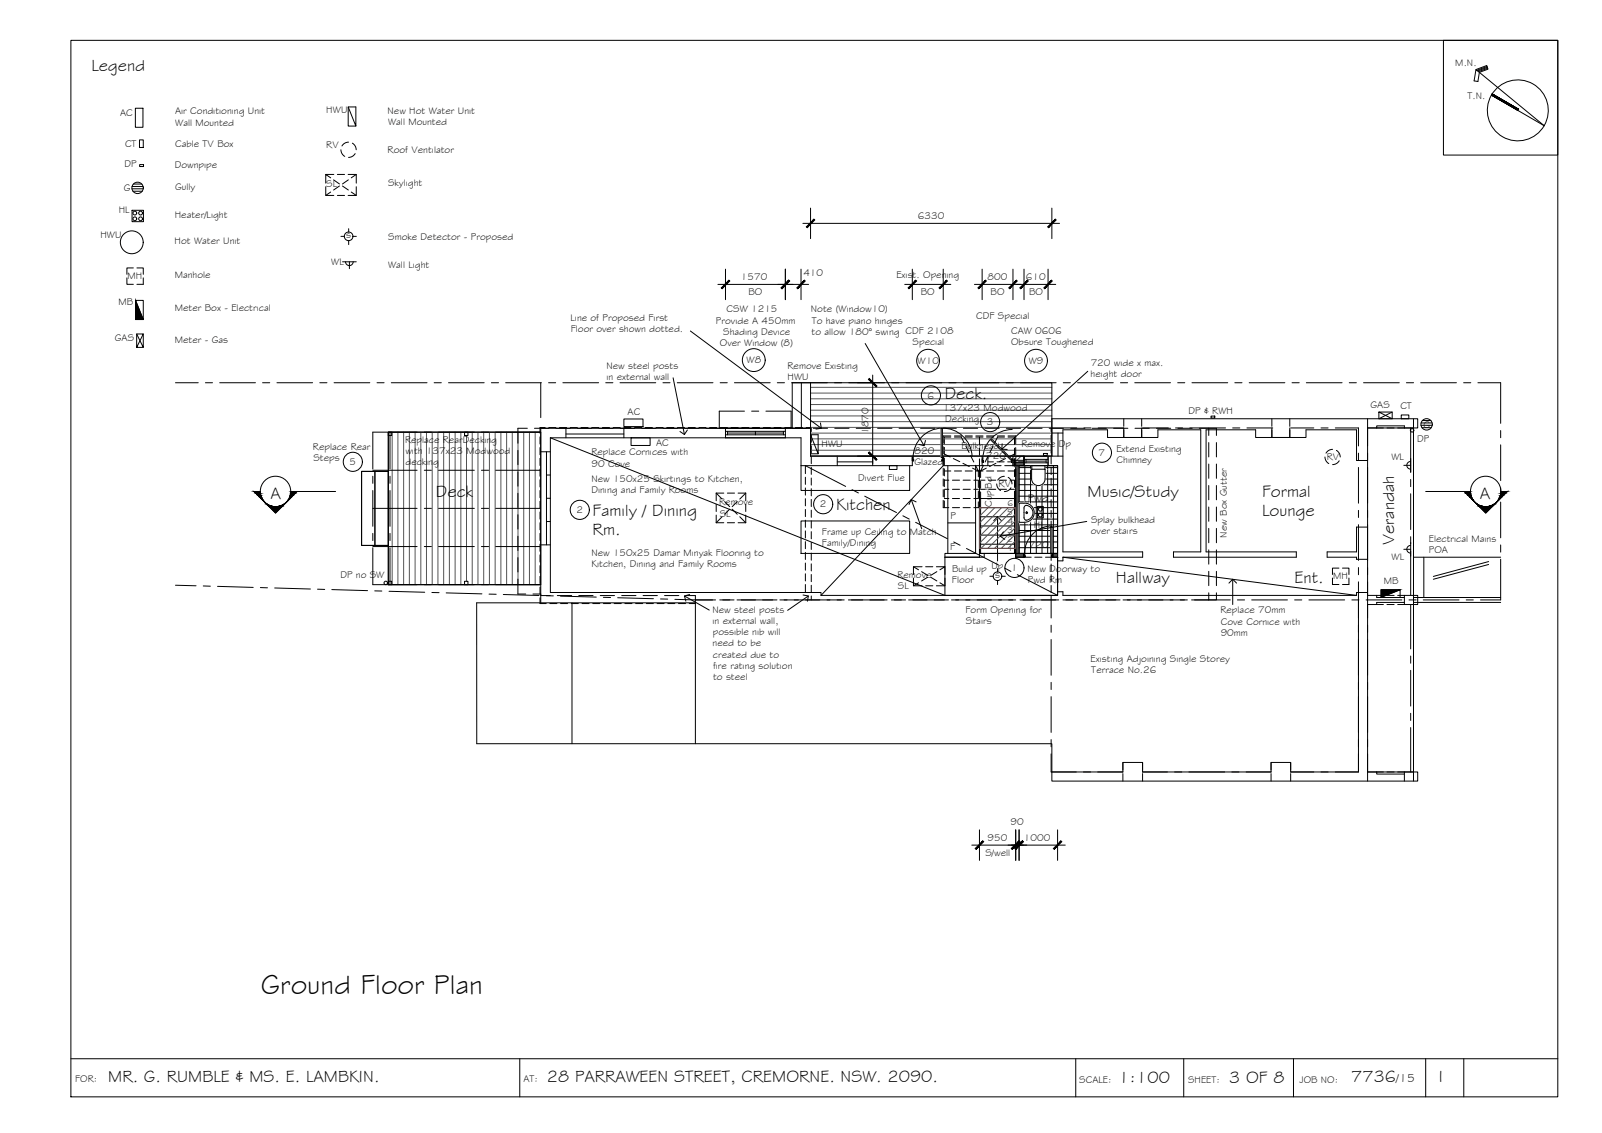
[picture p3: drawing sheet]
<svg xmlns="http://www.w3.org/2000/svg" width="420mm" height="297mm" viewBox="0 0 420 297" stroke-linecap="round" stroke-linejoin="round" font-family="sans-serif">
<!-- layer: HATCH -->
<g fill="#545454" stroke="#545454" stroke-width=".26">
<path d="M266.4 122.1l.9 23v-23zM266.4 122.1l.9 23h-.9z"/>
<path d="M266.4 145.1l2.1 1v-1zM266.4 145.1l2.1 1h-2.1z"/>
<path d="M276.1 145.1l1.3 1v-1zM276.1 145.1l1.3 1h-1.3z"/>
<path d="M266.4 121.2l2.2 .9v-.9zM266.4 121.2l2.2 .9h-2.2z"/>
<path d="M266.1 121.2l.3 .9v-.9zM266.1 121.2l.3 .9h-.3z"/>
<path d="M265.7 121.2l.4 .9v-.9zM265.7 121.2l.4 .9h-.4z"/>
</g>
<!-- layer: MASK -->
<g fill="#fff" stroke="#fff" stroke-width=".26">
<path d="M265 120.5h.5l-.3 .2z"/>
<path d="M260.3 115.3l5.2 5.2h-.5z"/>
<path d="M272 127.3h.7z"/>
<path d="M271.2 134v.9z"/>
<path d="M259.8 115.3h.5l4.7 5.2zM260 115l-.2 .3h.5z"/>
<path d="M275.6 137.9v7.2h.3zM275.6 137.9h.3v7.2z"/>
<path d="M272 127.3h.7zM272 127.3h.7z"/>
<path d="M271.7 127.2l1 .1zM271.7 127.2h1.3z"/>
<path d="M271.6 127.2h1.4zM271.6 127.2h1.4z"/>
<path d="M271.4 127l.2 .2h1.4zM271.4 127h1.9l-.3 .2z"/>
<path d="M271.3 127h2zM271.3 127h2z"/>
<path d="M271.1 126.8l.2 .2h2zM271.1 126.8h2.5l-.3 .2z"/>
<path d="M271.1 126.8h2.5zM271.1 126.8h2.5z"/>
<path d="M270.9 126.6l.2 .2h2.5zM270.9 126.6h2.9l-.2 .2z"/>
<path d="M270.9 126.5l2.9 .1zM270.9 126.5l2.9 .1z"/>
<path d="M270.7 126.3l.2 .2h2.9zM270.7 126.3h3.3l-.2 .2z"/>
<path d="M270.7 126.2l3.3 .1zM270.7 126.2l3.3 .1z"/>
<path d="M270.6 125.9l.1 .3h3.3zM270.6 125.9h3.5l-.1 .3z"/>
<path d="M270.6 125.9h3.5zM270.6 125.9h3.5z"/>
<path d="M270.6 125.6v.3h3.5zM270.6 125.6h3.5v.3z"/>
<path d="M270.6 125.6h3.5zM270.6 125.6h3.5z"/>
<path d="M270.6 123.2v2.4h3.5zM270.6 123.2h3.5v2.4z"/>
<path d="M270.6 123.1l3.5 .1zM270.6 123.1l3.5 .1zM270.6 123.1h3.5zM270.6 123.1h3.5z"/>
<path d="M270.6 123.1h3.5zM270.6 123.1h3.5zM270.6 123.1h3.5zM270.6 123.1h3.5z"/>
<path d="M270.6 123.1h3.5zM270.6 123.1h3.5z"/>
<path d="M270.6 123.1h3.5zM270.6 123.1h3.5zM270.6 123.1h3.5zM270.6 123.1h3.5z"/>
<path d="M270.6 123.1h3.5zM270.6 123.1h3.5zM270.6 123.1h3.5zM270.6 123.1h3.5z"/>
<path d="M270.6 123.1h3.5zM270.6 123.1h3.5z"/>
<path d="M270.6 123.1h3.5zM270.6 123.1h3.5z"/>
<path d="M270.6 123l3.5 .1zM270.6 123l3.5 .1z"/>
<path d="M270.6 123h3.4zM270.6 123h3.4z"/>
<path d="M270.6 123h3.4zM270.6 123h3.4zM270.6 123h3.4zM270.6 123h3.4z"/>
<path d="M270.6 123h3.4zM270.6 123h3.4z"/>
<path d="M270.6 123h3.4zM270.6 123h3.4z"/>
<path d="M270.6 123h3.4zM270.6 123h3.4z"/>
<path d="M270.6 123h3.4zM270.6 123h3.4z"/>
<path d="M270.6 123h3.4zM270.6 123h3.4z"/>
<path d="M270.7 123h3.3zM270.6 123h3.4z"/>
<path d="M270.7 123h3.3zM270.7 123h3.3z"/>
<path d="M270.7 123h3.3zM270.7 123h3.3z"/>
<path d="M270.7 123h3.3zM270.7 123h3.3z"/>
<path d="M270.7 123h3.3zM270.7 123h3.3z"/>
<path d="M270.7 123h3.3zM270.7 123h3.3z"/>
<path d="M270.7 123h3.3zM270.7 123h3.3z"/>
<path d="M270.7 123h3.3zM270.7 123h3.3z"/>
<path d="M270.7 123h3.3zM270.7 123h3.3z"/>
<path d="M270.6 122.1v.9h3.5zM270.6 122.1h3.5v.9z"/>
<path d="M267.3 132.1v4.7zM267.3 132.1v4.7z"/>
<path d="M267.3 132v4.8zM267.3 132v4.8z"/>
<path d="M267.3 132v4.8zM267.3 132v4.9z"/>
<path d="M267.3 132v4.9zM267.3 132v4.9z"/>
<path d="M267.3 132v4.9zM267.3 132v4.9z"/>
<path d="M267.3 132v4.9zM267.4 131.9v5z"/>
<path d="M267.4 131.9v5zM267.4 131.9v5z"/>
<path d="M267.4 131.9v5zM267.4 131.9v5z"/>
<path d="M267.4 131.9v5zM267.4 131.9v5z"/>
<path d="M267.4 131.9v5l1.2-5zM268.6 131.9v5h-1.2z"/>
<path d="M268.6 133.2v2.5zM268.6 133.2v2.5z"/>
<path d="M268.6 135.7v1.2zM268.6 135.7v1.2z"/>
<path d="M268.6 131.9v1.3zM268.6 131.9v1.3z"/>
<path d="M268.6 135.7v1.2zM268.6 135.8v1.1z"/>
<path d="M268.6 133.2v2.5zM268.6 133.2v2.6z"/>
<path d="M268.6 131.9v1.3zM268.6 131.9v1.3z"/>
<path d="M268.6 133.1v2.7zM268.6 133.1v2.7z"/>
<path d="M268.6 131.9v1.2zM268.6 131.9v1.2z"/>
<path d="M268.6 133.1v2.7zM268.6 133.1v2.7z"/>
<path d="M268.6 135.8v1.1zM268.6 135.8v1.1z"/>
<path d="M268.6 131.9v1.2zM268.6 131.9v1.2z"/>
<path d="M268.6 133v2.8zM268.6 133v2.8z"/>
<path d="M268.6 135.8v1.1zM268.6 135.8v1.1z"/>
<path d="M268.6 131.9v1.1zM268.6 131.9v1.1z"/>
<path d="M268.6 133v2.8zM268.6 133v2.9z"/>
<path d="M268.6 131.9v1.1zM268.6 131.9v1.1z"/>
<path d="M268.6 133v2.9zM268.6 133v2.9z"/>
<path d="M268.6 135.8v1.1zM268.6 135.9v1z"/>
<path d="M268.6 133v2.9zM268.6 133v2.9z"/>
<path d="M268.6 135.9v1zM268.6 135.9v1z"/>
<path d="M268.6 131.9v1.1zM268.6 131.9v1.1z"/>
<path d="M268.6 132.9v3zM268.6 132.9v3.1z"/>
<path d="M268.6 135.9v1zM268.6 136v.9z"/>
<path d="M268.6 131.9v1zM268.7 131.9l-.1 1z"/>
<path d="M268.6 132.9v3.1zM268.7 132.9v3.1z"/>
<path d="M268.7 131.9v1zM268.7 131.9v1z"/>
<path d="M268.7 132.9v3.1zM268.7 132.9v3.1z"/>
<path d="M268.6 136v.9zM268.7 136l-.1 .9z"/>
<path d="M268.7 132.9v3.1zM268.7 132.9v3.1z"/>
<path d="M268.7 136v.9zM268.7 136v.9z"/>
<path d="M268.7 131.9v1zM268.7 131.9v1z"/>
<path d="M268.7 132.8v3.2zM268.7 132.8v3.3z"/>
<path d="M268.7 136v.9zM268.7 136.1v.8z"/>
<path d="M268.7 131.9v.9zM268.7 131.9v.9z"/>
<path d="M268.7 132.8v3.3zM268.7 132.8v3.3z"/>
<path d="M268.7 131.9v.9zM268.7 131.9v.9z"/>
<path d="M268.7 132.8v3.3zM268.7 132.8v3.3z"/>
<path d="M268.7 131.9v.9zM268.8 131.9l-.1 .9z"/>
<path d="M268.8 132.7l-.1 3.4zM268.8 132.7v3.5z"/>
<path d="M268.7 136.1v.8zM268.8 136.2l-.1 .7z"/>
<path d="M268.8 131.9v.8zM268.8 131.9v.8z"/>
<path d="M268.8 132.7v3.5zM268.8 132.7v3.5z"/>
<path d="M268.8 131.9v.8zM268.8 131.9v.8z"/>
<path d="M268.8 132.7v3.5zM268.8 132.7v3.5z"/>
<path d="M268.8 131.9v.8zM268.9 131.9l-.1 .8z"/>
<path d="M268.8 132.7v3.5zM268.9 132.6v3.7z"/>
<path d="M268.8 136.2v.7zM268.9 136.3l-.1 .6z"/>
<path d="M268.9 131.9v.7zM268.9 131.9v.7z"/>
<path d="M268.9 132.6v3.7zM268.9 132.6v3.7z"/>
<path d="M268.9 131.9v.7zM268.9 131.9v.7z"/>
<path d="M268.9 132.6v3.7zM268.9 132.6v3.7z"/>
<path d="M268.9 131.9v.7zM269 131.9l-.1 .7z"/>
<path d="M268.9 132.6v3.7zM269 132.5v3.8z"/>
<path d="M268.9 136.3v.6zM269 136.3l-.1 .6z"/>
<path d="M269 132.5v3.8zM269 132.5v3.8z"/>
<path d="M269 131.9v.6zM269 131.9v.6z"/>
<path d="M269 132.5v3.8zM269.1 132.5v3.9z"/>
<path d="M269 136.3v.6zM269.1 136.4l-.1 .5z"/>
<path d="M269 131.9v.6zM269.1 131.9l-.1 .6z"/>
<path d="M269.1 132.5v3.9zM269.1 132.5v3.9z"/>
<path d="M269.1 136.4v.5zM269.1 136.4v.5z"/>
<path d="M269.1 131.9v.6l.4-.5zM269.5 132v.5h-.4z"/>
<path d="M269.1 132.5v3.9l.4-3.9zM269.5 132.5v3.8l-.4 .1z"/>
<path d="M269.1 136.4v.5l.4-.6zM269.5 136.3v.5l-.4 .1z"/>
<path d="M269.5 132v.5zM269.5 132v.5z"/>
<path d="M269.5 136.3v.5zM269.5 136.3v.5z"/>
<path d="M269.5 132v.5l.3-.3zM269.8 132.2v.5l-.3-.2z"/>
<path d="M269.5 132.5v3.8l.3-3.6zM269.8 132.7v3.5l-.3 .1z"/>
<path d="M269.5 136.3v.5l.3-.6zM269.8 136.2v.5l-.3 .1z"/>
<path d="M269.8 132.2v.5zM269.9 132.2v.5z"/>
<path d="M269.8 136.2v.5l.1-.6zM269.9 136.1l-.1 .6z"/>
<path d="M269.9 132.2v.5l.2-.4zM270.1 132.3v.6l-.2-.2z"/>
<path d="M269.8 132.7v3.5l.3-3.3zM270.1 132.9v3.1l-.3 .2z"/>
<path d="M269.9 136.1v.5l.2-.6zM270.1 136l-.2 .6z"/>
<path d="M270.1 132.3v.6l.2-.5zM270.3 132.4v.6l-.2-.1z"/>
<path d="M270.1 136v.5l.2-.7zM270.3 135.8v.6l-.2 .1z"/>
<path d="M270.3 132.4v.6zM270.4 132.5v.6z"/>
<path d="M270.1 132.9v3.1l.3-2.9zM270.4 133.1v2.7l-.3 .2z"/>
<path d="M270.3 135.8v.6zM270.4 135.8l-.1 .6z"/>
<path d="M270.4 132.5v.6l.2-.3zM270.6 132.8v.6l-.2-.3z"/>
<path d="M270.4 133.1v2.7l.2-2.4zM270.6 133.4v2.1l-.2 .3z"/>
<path d="M270.6 135.5l-.2 .3v.5zM270.6 135.5v.6l-.2 .2z"/>
<path d="M270.6 132.8v.6zM270.6 132.8v.6z"/>
<path d="M270.7 135.4l-.1 .7zM270.7 135.4l-.1 .7z"/>
<path d="M270.6 132.8v.6l.2-.4zM270.8 133v.7l-.2-.3z"/>
<path d="M270.6 133.4v2.1l.2-1.8zM270.8 133.7v1.4l-.2 .4z"/>
<path d="M270.8 135.1l-.1 1zM270.8 135.1l-.1 1z"/>
<path d="M270.8 133v.7zM270.9 133.1v1z"/>
<path d="M270.8 133.7v1.4zM270.9 134.1l-.1 1z"/>
<path d="M270.9 134.8l-.1 1.1zM270.9 134.8l-.1 1.1z"/>
<path d="M270.9 133.1v1zM270.9 133.1v1z"/>
<path d="M270.9 133.1v1zM270.9 133.2v1.2z"/>
<path d="M270.9 134.1v.7zM270.9 134.4v.4z"/>
<path d="M270.9 134.5v1.3zM270.9 134.5v1.3z"/>
<path d="M270.9 133.2v1.2zM270.9 133.2v1.2z"/>
<path d="M270.9 134.4v1.3zM270.9 134.4v1.3z"/>
<path d="M270.9 133.2v2.5l.2-2.2zM271.1 133.5v1.8l-.2 .4z"/>
<path d="M271.1 133.5v1.8zM271.1 133.6v1.7z"/>
<path d="M271.1 133.6v1.7zM271.2 134l-.1 1.3z"/>
<path d="M271.2 134v.9zM271.2 134v.9z"/>
<path d="M246.8 112.2l.4 7.7v-7.7zM246.8 112.2l.4 7.7h-.4z"/>
</g>
<path d="M246.8 112.2h.4v7.7h-.4zM260 115l5.5 5.5-.3 .2-5.4-5.4zM275.6 137.9h.3v7.2h-.3z" fill="none" stroke="#fff" stroke-width=".26"/>
<!-- layer: DOORS -->
<path d="M239.3 119.9h.2l.1 .9h-.3zM246.8 112.2h.4v7.7h-.4zM247.2 119.9h.2v.9h-.4zM260 115l5.5 5.5-.3 .2-5.4-5.4zM257.6 120.3h.2l.1 .9h-.3zM265.5 120.3h.2v.9h-.4zM275.6 137.9h.3v7.2h-.3zM268.5 145.1h.2l.2 .9h-.4zM275.9 145.1h.2v.9h-.3z" fill="none" stroke="#000" stroke-width=".26"/>
<!-- layer: 0.13 -->
<g fill="none" stroke="#000" stroke-width=".26">
<path d="M144.3 114.8l103.5 41.3M254.9 119.6a7.7 7.7 0 0 0-7.9-7.4 7.7 7.7 0 0 0-7.5 7.7M265.5 112.6a7.7 7.7 0 0 0-7.7 7.7M211.2 122.1l10.6 5.4M223.5 128.4l1.6 .8M226.8 130.1l8.3 4.3M236.8 135.2l1.7 .9M240.1 136.9l8.4 4.3M247.4 122.1l-32.1 34M275.9 137.9a7.2 7.2 0 0 0-7.2 7.2M250.1 142.1l1.7 .9M253.5 143.8l8.3 4.3"/>
<path d="M263.5 148.9l1.6 .9M266.8 150.7l10.6 5.4M278.8 146.1l77 10"/>
</g>
<!-- layer: NEWWORK -->
<g fill="none" stroke="#000" stroke-width=".26">
<path d="M101.8 113.3h40v40h-40zM135.8 118.1v3.7M138.3 112.3h-2.5v3.9M140.2 112.3h3.7M145.8 112.3h3.7M151.4 112.3h3.8M157.1 112.3h3.7M162.7 112.3h3.7M168.3 112.3h3.7M173.9 112.3h3.8M179.6 112.3h3.7M185.2 112.3h3.7"/>
<path d="M190.3 112.3v2.5M190.8 112.3h3.7M196.4 112.3h3.8M202.1 112.3h3.7M206 112.3v2.5M207.7 112.3h3.7M210.2 100.3v12M212.6 100.3h63.3v19.3h-63.3zM212.6 100.3h-4.8v12h4.8M213.3 112.3h3.8M218.9 112.3h3.8M224.6 112.3h3.7"/>
<path d="M230.2 112.3h3.7M235.8 112.3h3.8M239.3 119.9v.9M241.4 112.3h3.8M247.1 112.3h3.7M247.4 119.9v.9M252.7 112.3h3.7M257.6 119.6v2.5M258.3 112.3h3.8M263.9 112.3h3.8M265.7 119.6h2.9v2.5h-2.9zM269.6 112.3h3.7"/>
<path d="M274.9 119.6v2.5M275.2 112.3h3.7M280.8 112.3h3.8M286.4 112.3h3.8M292.1 112.3h3.7M297.7 112.3h3.7M303.3 112.3h3.8M308.9 112.3h3.8M314.5 112.3h2.5v1.9M317 116v3.8M94.8 123.6h7v19.4h-7zM98.3 123.6v19.4"/>
<path d="M135.8 123.7v3.8M135.8 129.3v3.8M135.8 135v3.7M265.7 120.7h2.9M265.7 121.2h2.9M267.3 122.1h10.1v23h-10.1M317 121.7v3.7M317 127.3v3.7M317 132.9v3.8M317 138.5v3.8M135.8 140.6v3.7M135.8 146.2v3.8"/>
<path d="M135.8 151.8v3.9h2.1M139.8 155.7h2v.4h2.5M146.2 156.1h3.7M151.8 156.1h3.7M157.4 156.1h3.8M163.1 156.1h3.7M168.7 156.1h3.7M174.3 156.1h3.7M179.9 156.1h2.5v1.2h4.5M188.8 157.3h3.7M194.4 157.3h3.7M200 157.3h3.8"/>
<path d="M205.6 157.3h3.8M211.3 157.3h3.7M216.9 157.3h3.7M222.5 157.3h3.8M228.1 157.3h3.8M233.8 157.3h3.7M239.4 157.3h3.7M245 157.3h3.8M250.6 157.3h3.8M256.3 157.3h3.7M256.9 145.1v1h-9.1v10h29.6v-10h-1.3v-1M261.9 157.3h3.7"/>
<path d="M266.4 145.1h.9v-23h-.9v24h2.1v-1M267.5 157.3h3.8M273.1 157.3h3.8M278.8 157.3h3.7M284.4 157.3h3.7M290 157.3h3.8M295.6 157.3h3.8M301.3 157.3h3.7M306.9 157.3h3.7M317 155.4v1.9h-4.5M317 144.2v3.7M317 149.8v3.7"/>
</g>
<!-- layer: BORDER -->
<g fill="none" stroke="#000" stroke-width=".26">
<path d="M18.6 10.6h390v277h-390zM378.6 10.6h30v30.1h-30zM387.1 18.2l2.8-1 .4 .9-2.3 .9-.4 2.4-1-.2 .5-3 17.9 14.8-13.8-8.1M390 17.4l-2.7 1M390.1 17.6l-2.6 1M390.2 17.9l-2.4 .9M391.4 24.6l6.9 4M18.6 277.6h390M136.3 277.6v10M282.1 277.6v10M310.5 277.6v10M339.2 277.6v10"/>
<path d="M373.9 277.6v10M383.9 277.6v10"/>
<circle cx="398.1" cy="28.9" r="8"/>
</g>
<!-- layer: EXISTING -->
<g fill="none" stroke="#000" stroke-width=".26">
<path d="M101.8 113.3h.9v.9h-.9zM102.3 113.3v9.7M121.8 113.3h.9v.9h-.9zM141.8 113.3h-40v40h40M141.8 118.4h2.5M143.3 118.4v24.4M148.4 112.3v2.5M148.4 113.8h15.2M163.6 112.3v2.5M219.6 119.6v2.5M228.9 119.6v2.5M239.3 119.6v2.5h-29.2"/>
<path d="M247.4 119.6v2.5h12.4M259.1 119.6v2.5M268.6 119.6v2.5M275.9 119.6v-9.8h94.8v95h-94.8v-9.8h-150.9v-37h57.4M275.9 113.5h2.9M277.5 113.5v6.1M278.8 119.6h-66.2v-7.3h-70.8v45.7M294.7 109.8v2M294.7 112.7v2M299.4 109.8v2M299.4 112.7v2M333.6 109.8v2"/>
<path d="M333.6 112.7v2M338.3 109.8v2M338.3 112.7v2M358.7 109.8v46.3h4.1M358.7 112.2h4.1M361.1 112.2v-.6h7.2v.6M363.8 112.2h1.8M370 112.2v11.6M370.7 109.8h1.1v2.4h-5.2M98.3 123.6v19.4M101.8 123.6h-7v19.4h7M102.3 124.9v1.8"/>
<path d="M102.3 128.6v9.4M102.3 139.8v1.9M143.3 136.7h1M143.3 130.6h1M143.3 124.5h1M210.1 122.1v-7.3h-65.8v40.5h71v.8h62.1v-34h-13.9M210.1 122.1v6.5h28.5v-6.5M210.1 136.6h28.5v8.5h-28.5zM211.2 122.1v2.1M211.2 125.1v1.9M211.2 127.9v1.9M211.2 130.7v1.9"/>
<path d="M211.2 133.6v1.8M211.2 136.4v1.9M211.2 139.2v1.8M219.6 121.1h9.3M248.6 122.1v23M248.6 137.1h7.3M255.9 122.1v23h-8.1v1h10.3v-1M256.9 122.1v23h20.5M259.1 121.1h1.4M260.7 122.1h1.9M261.5 121.1h1.9M264.3 121.1h1.9"/>
<path d="M267.1 121.1h1.5M358.7 120.7h-2.9v-8h-13.3v2h-13.2v-2h-13v32h23.7v1.4h-32.2v-1.4h7.1v-32h-11.2v2h-13.2v-2h-11.7v32h20.9v1.4h-20.9v.9h-1.4M358.7 138.2h-2.9v6.5h-7.7v1.4h7.7v.5h2.9M370 125.7v1.9M370 129.4v9.4M101.8 152.4h.9v.9h-.9zM102.3 143.6v9.7M121.8 152.4h.9v.9h-.9zM141.8 142.8h2.5M150 158v37M182.4 157.3v37.7M211.2 142v1.9"/>
<path d="M211.2 144.8v1.9M211.2 147.6v1.9M211.2 150.4v1.9M211.2 153.2v2.1M266.4 145.1v1h4.1M271.4 146.1h1.9M274.2 146.1h3.2M277.4 155.1h1.4v1h77v-.8h2.9M356.3 157.3v45.1h-17.8M361.1 156.1v.5h7.2M362.8 158.5h-4.1v46.3M363.8 156.1h1.8"/>
<path d="M363.8 158.5h1.8M366.6 156.1h5.2v2.4h-5.2M368.3 156.1v2.4M368.3 157.9h-7.2v.6M370 140.7v1.9M370 144.5v11.6M370 158.5v11.6M370.7 146.1h22.9M370.7 156.6h22.9M370.7 157.9h22.9M373.4 146.1v10.5M370 172v1.9"/>
<path d="M370 175.7v9.4M294.5 199.9v2M299.7 199.9v2M333.4 199.9v2M338.5 199.9v2M370 187v1.9M370 190.7v11.7M275.9 202.4h18.6M294.5 202.8v2M299.7 202.4h33.7M299.7 202.8v2M333.4 202.8v2"/>
<path d="M338.5 202.8v2M358.7 202.4h4.1M361.1 202.4v.5h7.2M363.8 202.4h1.8M366.6 202.4h5.2v2.4h-1.1M368.3 202.4v2.4"/>
</g>
<!-- layer: BOUNDARY -->
<g fill="none" stroke="#000" stroke-width=".26">
<path d="M46 100.3h6M53.9 100.3h1.8M57.6 100.3h9.4M68.9 100.3h1.8M72.6 100.3h9.4M83.9 100.3h1.9M87.6 100.3h9.4M98.9 100.3h1.8M102.6 100.3h9.4M113.9 100.3h1.8M117.6 100.3h9.4M128.9 100.3h1.9"/>
<path d="M132.6 100.3h9.4M141.8 100.3v9.2M143.9 100.3h1.8M147.6 100.3h9.4M158.9 100.3h1.8M162.6 100.3h9.4M173.9 100.3h1.8M177.6 100.3h9.4M188.9 100.3h1.8M192.6 100.3h9.4M203.9 100.3h1.8M207.6 100.3h9.4"/>
<path d="M218.9 100.3h1.8M222.6 100.3h9.4M233.9 100.3h1.8M237.6 100.3h9.4M248.9 100.3h1.8M252.6 100.3h9.4M263.9 100.3h1.8M267.6 100.3h9.4M278.9 100.3h1.8M282.6 100.3h9.4M293.9 100.3h1.8M297.6 100.3h9.4"/>
<path d="M308.9 100.3h1.8M312.6 100.3h9.4M323.9 100.3h1.8M327.6 100.3h9.4M338.9 100.3h1.8M342.6 100.3h9.4M353.9 100.3h1.8M357.6 100.3h9.4M368.9 100.3h1.8M372.6 100.3h9.4M383.9 100.3h1.8M387.6 100.3h6v10.7"/>
<path d="M393.6 112.9v1.9M393.6 116.6v9.4M393.6 127.9v1.8M393.6 131.6v9.4M46 153.4l5.4 .2M53.3 153.6l1.9 .1M57.1 153.7l9.3 .3M68.3 154l1.9 .1M72 154.1l9.4 .3M83.3 154.5h1.9M87 154.6l9.4 .2M98.3 154.9l1.8 .1"/>
<path d="M102 155l9.4 .3M113.3 155.3l1.9 .1M117 155.4l9.4 .3M128.3 155.8h1.8M132 155.9l9.4 .2M143.3 156.2h1.8M147 156.3l9.4 .2M158.2 156.6h1.9M162 156.7l9.4 .3M173.2 157l1.9 .1M177 157.1l10.7 .2M189.6 157.3h1.8"/>
<path d="M193.3 157.3h9.4M204.5 157.3h1.9M208.3 157.3h9.4M219.5 157.3h1.9M223.3 157.3h9.4M234.5 157.3h1.9M238.3 157.3h9.4M249.5 157.3h1.9M253.3 157.3h9.4M264.5 157.3h1.9M268.3 157.3h9.4M279.5 157.3h1.9"/>
<path d="M283.3 157.3h9.4M294.5 157.3h1.9M298.3 157.3h9.4M309.5 157.3h1.9M313.3 157.3h9.4M324.5 157.3h1.9M328.3 157.3h9.4M339.5 157.3h1.9M343.3 157.3h9.4M354.5 157.3h1.9M358.3 157.3h9.4M369.5 157.3h1.9"/>
<path d="M373.3 157.3h9.4M384.5 157.3h1.9M393.6 146.6v10.7h-5.3M393.6 142.9v1.9"/>
</g>
<!-- layer: ROOFPLAN EXIST. -->
<g fill="none" stroke="#000" stroke-width=".26">
<path d="M109.4 113.3h-11.6v9.7M111.3 113.3h1.8M115 113.3h9.4M126.3 113.3h1.9M130 113.3h11.6M141.6 114.5v1.9M141.6 117.3v1.9M143 112.1h-1.4v1.5M143.9 112.1h1.9M146.7 112.1h1.9M149.5 112.1h1.9M152.4 112.1h1.8"/>
<path d="M155.2 112.1h1.8M158 112.1h1.9M160.8 112.1h1.9M163.6 112.1h1.9M166.4 112.1h1.9M169.2 112.1h1.9M172 112.1h1.9M174.9 112.1h1.8M177.7 112.1h1.8M180.5 112.1h1.9M183.3 112.1h1.9M186.1 112.1h1.9"/>
<path d="M188.9 112.1h1.9M191.7 112.1h1.9M194.5 112.1h1.9M197.4 112.1h1.8M200.2 112.1h1.8M203 112.1h1.9M205.8 112.1h1.9M208.6 112.1h1.9M211.4 112.1h1.4v1M212.8 114.1v1.8M212.8 116.9v1.9M212.8 119.7v1.9"/>
<path d="M275.7 114.1v1.9M275.7 116.9v1.9M275.7 119.7v1.9M282.4 112.2h-6.7v1M284.3 112.2h1.8M288 112.2h6.7v2.5h4.7v-2.5M299.7 112.2h6.7M308.3 112.2h1.9M312 112.2h9.4M323.3 112.2h1.9M327 112.2h6.8M333.6 112.2v2.5h4.7v-2.5"/>
<path d="M338.5 112.2h6.1M346.5 112.2h1.8M350.2 112.2h6.1v4.7M356.3 118.8v1.9M358.7 116.9v-4.7h12v4.7M358.7 118.8v1.9M370.7 118.8v1.9M97.8 124.9v1.8M97.8 128.6v9.4M97.8 139.8v1.9M97.8 133.3h11.6M97.8 123.3h11.6"/>
<path d="M111.3 133.3h1.8M111.3 123.3h1.8M115 133.3h9.4M115 123.3h9.4M126.3 133.3h1.9M126.3 123.3h1.9M130 123.3h11.6M141.6 120.2v1.8M141.6 123v1.9M141.6 125.8v1.9M141.6 128.6v1.9M141.6 131.4v1.9h-11.6"/>
<path d="M141.6 134.2v1.9M141.6 137v1.9M141.6 139.8v1.9M212.8 122.5v1.9M212.8 125.3v1.9M212.8 128.1v1.9M212.8 130.9v1.9M212.8 133.7v1.9M212.8 136.6v1.8M212.8 139.4v1.9M275.7 122.5v1.9M275.7 125.4v1.8"/>
<path d="M275.7 128.2v1.8M275.7 131v1.9M275.7 133.8v1.9M275.7 136.6v1.9M275.7 139.4v1.9M356.3 122.5v9.4M356.3 133.8v1.9M356.3 137.6v9.3M358.7 122.5v9.4M358.7 133.8v1.9M358.7 137.6v9.3M370.7 122.5v9.4"/>
<path d="M370.7 133.8v1.9M370.7 137.6v9.3M97.8 143.6v9.7h11.6M97.8 143.3h11.6M111.3 153.3h1.8M111.3 143.3h1.8M115 153.3h9.4M115 143.3h9.4M126.3 153.3h1.9M126.3 143.3h1.9M130 153.3h11.6M130 143.3h11.6"/>
<path d="M141.6 142.7v1.8M141.6 145.5v1.9M141.6 148.3v1.9M141.6 151.1v1.9M141.6 153.9v1.9M141.6 156.7v1.5h1.7M144.2 158.2h1.9M147 158.2h1.9M149.8 158.2h1.9M152.6 158.2h1.9M155.5 158.2h1.8M158.2 158.2h1.9"/>
<path d="M161.1 158.2h1.8M163.9 158.2h1.9M166.7 158.2h1.9M169.5 158.2h1.9M172.3 158.2h1.9M175.1 158.2h1.9M177.9 158.2h1.9M180.7 158.2h1.7M212.8 142.2v1.9M212.8 145v1.9M212.8 147.8v1.9M212.8 150.6v1.9"/>
<path d="M212.8 153.4v1.9M212.8 156.2v1.1M275.7 142.2v1.9M275.7 145v1.9M275.7 147.9v1.8M275.7 150.7v1.8M275.7 153.5v1.9M275.7 156.3v5.7M356.3 148.8v1.9M356.3 152.5v9.5M358.7 148.8v1.9M358.7 152.5v9.5"/>
<path d="M370.7 148.8v1.9M370.7 152.5v9.5M275.7 163.9v1.9M275.7 167.7v9.3M275.7 178.9v1.9M356.3 163.9v1.9M356.3 167.7v9.3M356.3 178.9v1.9M358.7 163.9v1.9M358.7 167.7v9.3M358.7 178.9v1.9M370.7 163.9v1.9"/>
<path d="M370.7 167.7v9.3M370.7 178.9v1.9M275.7 182.6v9.4M275.7 193.9v1.9M275.7 197.6v4.8h6.6M356.3 182.6v9.4M356.3 193.9v1.9M356.3 197.6v4.8h-6.1M358.7 197.6v4.8h12v-4.8M358.7 182.6v9.4M358.7 193.9v1.9M370.7 182.6v9.4"/>
<path d="M370.7 193.9v1.9M284.1 202.4h1.9M287.9 202.4h6.6v-2.5h5.2v2.5h6.5M308.1 202.4h1.9M311.8 202.4h9.4M323.1 202.4h1.8M326.8 202.4h6.6v-2.5h5.1v2.5h6.1M346.5 202.4h1.8"/>
</g>
<!-- layer: SERVICES -->
<g fill="none" stroke="#000" stroke-width=".26">
<path d="M35.5 28.4h2v5h-2zM36.6 36.7h1v2h-1zM89.4 39.3l.4 1.1 .6 .6M91.3 28l2 5.1v-5.1h-2v5.1h2M91.4 37.3l-1.2 .3-.5 .7M92.4 37.5l.6 .6 .4 1.2M34.6 49.5h3M34.6 55.1h3v3h-3zM34.6 48.9h2.9M34.9 50.1h2.4M35 48.3h2.2M36.6 43.2h1v.5h-1z"/>
<path d="M85.4 49v2.2h2.2M85.4 45.7h2.2M86.7 46.6l-1.3-.9v2.3M86.7 50.3l-1.3 .9M87.5 47.2l1.5 1M88.5 45.7h1.9M88.5 51.2h1.9M89 48.8l-1.5 1M89.8 48.8l1.6 1M91.3 45.7h2.1v2.3M91.4 47.2l-1.6 1M91.4 60v.8"/>
<path d="M92.1 50.3l1.3 .9M93.1 40.3l-.5 .6-1.2 .4M93.4 49v2.2h-2.1M93.4 45.7l-1.3 .9M33.3 72.8v1.7h1.7M35 70.2h-1.7v1.7M35.5 78.8v5h2.1l-2.1-5h2.1v5M35.9 70.2h1.7v1.7M37.6 72.8v1.7h-1.7M89.4 62h.9M89.8 68.6h3.6M90.6 68.6a1.01 1.01 0 0 0 1 1 1.01 1.01 0 0 0 1-1"/>
<path d="M91.4 63.1v1M91.6 68.6v1.8M92.6 62h.9M35.8 87.6l1.8 3.5v-3.5M35.8 91.1l1.8-3.5h-1.8v3.5h1.8M163.6 109.8h5v2h-5zM165.5 114.8h5v2h-5zM212.6 114l2 5v-5h-2v5h2M273.7 118.9h1v.5h-1zM317.6 109.1h1v.5h-1zM347.5 119.8l.4 1.2 .6 .5M349.5 117.8l-.8 .2-.9 .8"/>
<path d="M350.5 118.1l.6 .5 .4 1.2M361.6 108l3.5 1.8v-1.8h-3.5v1.8M365.1 108l-3.5 1.8h3.5M367.5 108.8h2v1h-2zM372.7 111.5h3M372.7 110.9h2.9M372.9 112.1h2.5M373 110.3h2.3M187.8 129.3v2M187.8 132.2v1.9M187.8 135v2M187.8 129.3h2"/>
<path d="M187.8 137h2M187.8 129.3l1.6 1.5M189.4 135.5l-1.6 1.5M190 131.5l1.4 1.3M190.8 129.3h1.8M190.8 137h1.8M191.4 133.5l-1.4 1.3M192 133.5l1.4 1.3M193.4 131.5l-1.4 1.3M193.6 129.3h2M193.6 137h2M194 135.5l1.6 1.5"/>
<path d="M195.6 129.3v2M195.6 132.2v1.9M195.6 135v2M195.6 129.3l-1.6 1.5M233.3 122.1h2v1h-2zM261.4 126.9l.2 .8 .8 .9M263.4 124.9l-.8 .2-.9 .8M264.4 125.1l.8 1 .2 .8M265.1 127.9l-.9 .8-.8 .2M272.1 132.8h1.5v3h-1.5zM351.2 120.8l-.9 .8-.8 .2M368.2 122h1.8"/>
<path d="M370 121a1.01 1.01 0 0 0-1 1 1.01 1.01 0 0 0 1 1M370 120.2v3.6M239.6 151.5v2.1h2.2M239.6 148.6l1.3 .8M240.9 152.8l-1.3 .8M241.7 149.9l1.6 .9M241.8 148.6h-2.2v2M242.8 153.6h1.9M242.8 148.6h1.9M243.3 151.3l-1.6 1M244.1 151.3l1.6 1M245.6 148.6h2.2l-1.3 .8"/>
<path d="M245.7 149.9l-1.6 .9M246.5 152.8l1.3 .8M247.8 151.5v2.1h-2.2M247.8 148.6v2M259.6 151.1h.9M261.6 149.1v.9M261.6 152.2v1.1M262.7 151.1h1M349.5 151.5v1.7h1.7M351.2 148.9h-1.7v1.7M352.1 148.9h1.7v1.7M353.8 151.5v1.7h-1.7"/>
<path d="M367.2 154.6h-5v2l5-2v2h-5M368.2 144h1.8M370 143a1.01 1.01 0 0 0-1 1 1.01 1.01 0 0 0 1 1M370 142.2v3.6M390.4 148l-14.5 3.9M390.4 147.2l-14.5 3.9"/>
<circle cx="35.4" cy="55.9" r=".5"/>
<circle cx="35.4" cy="57.4" r=".5"/>
<circle cx="36.1" cy="49.3" r="1.49"/>
<circle cx="36.9" cy="55.9" r=".5"/>
<circle cx="36.9" cy="57.4" r=".5"/>
<circle cx="34.6" cy="63.5" r="3"/>
<circle cx="91.4" cy="62" r="1.13"/>
<circle cx="370.3" cy="112.8" r=".46"/>
<circle cx="374.2" cy="111.3" r="1.49"/>
<circle cx="272.9" cy="133.5" r=".5"/>
<circle cx="272.9" cy="135" r=".5"/>
<circle cx="101.2" cy="152.8" r=".46"/>
<circle cx="261.6" cy="151.1" r="1.13"/>
</g>
<!-- layer: HATCH -->
<g fill="none" stroke="#545454" stroke-width=".26">
<path d="M102.9 113.3v40M104.4 113.3v40M105.9 113.3v40M107.4 113.3v40M108.9 113.3v40M110.4 113.3v40M111.9 113.3v40M113.4 113.3v40M114.9 113.3v40M116.4 113.3v40M117.9 113.3v40M119.4 113.3v40"/>
<path d="M120.9 113.3v40M122.4 114.2v38.2M123.9 113.3v40M125.4 113.3v40M126.9 113.3v40M128.4 113.3v40M129.9 113.3v40M131.4 113.3v40M132.9 113.3v40M134.4 113.3v40M135.9 113.3v40M137.4 113.3v40"/>
<path d="M138.9 113.3v40M140.4 113.3v40M212.6 101.6h63.3M212.6 103.1h63.3M212.6 104.6h63.3M212.6 106.1h63.3M212.6 107.5h63.3M212.6 109h63.3M212.6 110.5h63.3M212.6 112h63.3M212.6 113.6h63.3M212.6 115.1h63.3"/>
<path d="M212.6 116.6h63.3M212.6 118h63.3M212.6 119.5h63.3M266.8 119.6l-1.1 1.1M267.8 119.6l-1.1 1.1M257.4 133.1l-.5 .5M259.2 133.1l-2.3 2.3M260.9 133.1l-4 4M262.7 133.1l-5.8 5.8M264.4 133.1l-7.5 7.5M266.2 133.1l-9.3 9.3M266.4 134.7l-9.1 9"/>
<path d="M266.4 136.5l-7.3 7.2M266.4 138.2l-5.5 5.5M266.4 140l-3.8 3.7M266.4 141.8l-2 1.9M266.4 143.5l-.2 .2"/>
</g>
<!-- layer: STAIRS -->
<g fill="none" stroke="#000" stroke-width=".26">
<path d="M247.4 117.1v1.9M247.4 119.9v1.9M247.7 117.3v1.8M247.7 119l1.5 .8M249.4 114.3h-2v1.9M249.4 114.6h-1.7v1.7M250.3 114.3h1.9M250.3 114.6h1.9M252.1 114.6l.8 1.5M253.1 114.3h1.9M253.1 114.6h1.9M253.3 116.9l.9 1.7"/>
<path d="M254.6 119.5l.8 1.6M255.9 114.3h1.9M255.9 114.6h1.9M256.9 114.6v1.9M256.9 117.5v1.9M258.7 114.3h1.9M258.7 114.6h1.9M259.2 119.5l-.8 1.6M260.5 116.9l-.9 1.7M261.6 114.3h1.8M261.6 114.6h1.8M261.6 114.6l-.7 1.5"/>
<path d="M264.4 114.3h2v2.1M264.4 114.6h1.7v1.9M266.1 117.5v1.9M266.1 119l-1.5 .8M266.4 117.3v1.9M247.4 122.8v1.8M247.4 125.6v1.8M247.4 128.4v1.9M247.4 131.2v1.9h1.4M247.7 120.1v1.9M247.7 122.9v1.9M247.7 125.7v1.9"/>
<path d="M247.7 128.5v1.9M247.7 131.3v1.8M247.7 123.5h1.7M247.7 125.9h1.1M247.7 128.3h1.1M247.7 130.7h1.1M249.8 125.9h1.9M249.8 128.3h1.9M249.8 130.7h1.9M249.8 133.1h1.9M250 120.2l1.7 .8M250.3 123.5h1.9"/>
<path d="M252.5 121.5l1.7 .8M252.6 125.9h1.9M252.6 128.3h1.9M252.6 130.7h1.9M252.6 133.1h1.9M253.1 123.5h1.9M255.1 122.7l1.5 .8M255.4 125.9h1.2M255.4 128.3h1.2M255.4 130.7h1.2M255.4 133.1h1.5M255.8 122l.8 1.5"/>
<path d="M255.9 123.5h1.9M256.6 123.5v1.5M256.6 125.9v1.9M256.6 128.7v1.9M256.6 131.6v1.5M256.9 120.3v1.9M256.9 123.1v1.9M256.9 125.9v1.9M256.9 130.7h9.5M257.2 123.5v1.7M257.2 126.1v1.9M257.2 129v16.1"/>
<path d="M257.2 125.9h1.1M257.2 128.3h1.1M257.2 133.1h8.9M257.2 135.5h8.9M257.2 137.9h8.9M257.9 122l-.7 1.5M258.7 122.7l-1.5 .8M258.7 123.5h1.9M259.3 125.9h1.9M259.3 128.3h1.9M260.6 136.5l1-1 1 1M261.2 121.5l-1.7 .8"/>
<path d="M261.6 123.5h1.8M261.6 135.5v11.6M262.1 125.9h1.9M262.1 128.3h1.9M263.7 120.2l-1.6 .8M264.4 123.5h1.7M264.9 125.9h1.2v1.9M264.9 128.3h1.2M266.1 120.3v1.9M266.1 123.1v1.9M266.1 128.7v16.4M266.4 128.6v16.5h-9.5v-16.4"/>
<path d="M266.4 120.1v1.9M266.4 123v1.8M266.4 125.8v1.8M257.2 140.3h8.9M257.2 142.7h8.9"/>
</g>
<!-- layer: TILES -->
<g fill="none" stroke="#000" stroke-width=".26">
<path d="M267.3 122.6h10.1M267.3 124.1h10.1M267.3 125.6h10.1M267.3 127.1h10.1M267.3 128.6h10.1M267.3 130.1h10.1M267.3 131.6h10.1M267.3 133.1h10.1M267.3 134.6h10.1M267.3 136.1h10.1M267.3 137.6h10.1M267.3 139.1h10.1"/>
<path d="M268.8 122.1v23M270.3 122.1v23M271.8 122.1v23M273.3 122.1v23M274.8 122.1v23M276.3 122.1v23M267.3 140.6h10.1M267.3 142.1h10.1M267.3 143.6h10.1"/>
</g>
<!-- layer: WINDOWS -->
<g fill="none" stroke="#000" stroke-width=".26">
<path d="M190.3 114h15.7M190.3 112.3h15.7M190.3 113.1h15.7M190.3 114.8h15.7M190.8 113.1v.9M190.8 113.5h14.7M198.1 113.1v.9M205.5 113.1v.9M268.6 119.7h6.3M268.6 121.3h6.3M268.6 120.4h6.3M268.6 122.1h6.3"/>
<path d="M269.1 120.4v.9M269.1 120.9h5.3M274.4 120.4v.9"/>
<circle cx="197.7" cy="94.4" r="3"/>
<circle cx="243.4" cy="94.6" r="3"/>
<circle cx="271.7" cy="94.6" r="3"/>
</g>
<!-- layer: WETAREA FIXTURES -->
<g fill="none" stroke="#000" stroke-width=".26">
<path d="M317 112.3h2v1.9M319 116v3.8M267.3 132.1v4.7l.1 .1M267.4 131.9l-.1 .2M267.4 131.9h1.2a2.51 2.51 0 0 1 2.7 2.5 2.51 2.51 0 0 1-2.7 2.5M267.4 136.9h1.2M268.7 132.7l.2-.1a1.86 1.86 0 0 1 2 1.8 1.86 1.86 0 0 1-2 1.9l-.3-.6zM270.6 123h3.4l.1 2.6a1.77 1.77 0 0 1-1.8 1.7 1.77 1.77 0 0 1-1.7-1.7zM270.6 123.1v-1h3.5v1M319 121.7v3.7M319 127.3v3.7M319 132.9v3.8"/>
<path d="M319 138.5v3.8M319 155.4v1.9h-2M319 144.2v3.7M319 149.8v3.7"/>
<circle cx="269.3" cy="134.4" r=".22"/>
</g>
<!-- layer: BORDER -->
<g fill="#000" stroke="#000" stroke-width=".26">
<path d="M391.2 24.9l6.9 4zM391.3 24.7l6.8 4.2-6.9-4z"/>
<path d="M391.3 24.7l6.8 4.2 .2-.3zM391.4 24.6l6.9 4z"/>
</g>
<!-- layer: SERVICES -->
<path d="M35.5 78.8l2.1 5h-2.1zM362.2 154.6h5l-5 2z" fill="#000" stroke="#000" stroke-width=".26"/>
<!-- layer: 0 -->
<g fill="none" stroke="#000" stroke-width=".26">
<path d="M176.5 99.1l3 14.8M226.9 90.1l15.5 26.8M285.3 97.3l-22.6 20.5M180.3 112.7l-.8 1.2-1.2-.8M215.2 110.9l.2 1.4-1.4 .2M242.7 115.5l-.3 1.4-1.4-.4M262.8 116.3l-.1 1.5h1.5M239 131l2.8 7.6M240.3 131.6l-1.3-.6-.6 1.3M263.2 139.4l-.9 1.2 1.2 .8M285 136.7l-22.7 3.9M179.5 156.2l6.5 3.7"/>
<path d="M180.9 155.9l-1.4 .3 .4 1.4M210.6 156l1.4 .2-.2 1.4M212 156.2l-5.4 3.8M322.3 152.9l1-1 1 1M323.3 151.9v6.6"/>
</g>
<!-- layer: TEXT -->
<g fill="none" stroke="#000" stroke-width=".26">
<path d="M181.1 86.8l34.3 25.5"/>
<circle cx="244.2" cy="103.7" r="2.51"/>
<circle cx="259.7" cy="110.7" r="2.51"/>
<circle cx="289" cy="118.7" r="2.51"/>
<circle cx="92.5" cy="121.1" r="2.51"/>
<circle cx="152.1" cy="133.7" r="2.51"/>
<circle cx="215.9" cy="132.2" r="2.51"/>
<circle cx="266.1" cy="148.9" r="2.51"/>
</g>
<!-- layer: DIMENSION -->
<g fill="none" stroke="#000" stroke-width=".26">
<path d="M210.6 58.6h67.3M212.6 54.6v8M275.9 54.6v8M188.3 74.6h23.8M190.3 70.6v8M206 70.6v8M210.1 70.6v8M237.3 74.6h12.1M239.3 70.6v8M247.4 70.6v8M255.6 74.6h12.1M257.6 70.6v8"/>
<path d="M265.7 70.6v8M266.6 74.6h10.3M268.6 70.6v8M274.9 70.6v8M228.9 98.3v23.3M224.9 100.3h4M224.9 119.6h4M256.9 217.6v8M266.4 217.6v8M267.3 217.6v8M277.4 217.6v8M254.9 221.6h24.5"/>
</g>
<!-- layer: 0 -->
<g fill="#000" stroke="#000" stroke-width=".26">
<path d="M213.5 57.5l-1.8 2.2 2-2zM213.5 57.5l-1.8 2.2-.2-.2z"/>
<path d="M274.8 59.5l.2 .2 1.8-2.2zM276.8 57.5l.2 .2-2 2z"/>
<path d="M191.2 73.5l-1.8 2.2 2-2zM191.2 73.5l-1.8 2.2-.2-.2z"/>
<path d="M206.9 73.5l-2 2 .2 .2zM206.9 73.5l.2 .2-2 2z"/>
<path d="M206.9 73.5l-1.8 2.2 2-2zM206.9 73.5l-1.8 2.2-.2-.2z"/>
<path d="M211 73.5l-2 2 .2 .2zM211 73.5l.2 .2-2 2z"/>
<path d="M240.2 73.5l-2 2 .2 .2zM240.2 73.5l.2 .2-2 2z"/>
<path d="M248.3 73.5l-1.8 2.2 2-2zM248.3 73.5l-1.8 2.2-.2-.2z"/>
<path d="M258.5 73.5l-1.8 2.2 2-2zM258.5 73.5l-1.8 2.2-.2-.2z"/>
<path d="M264.6 75.5l.2 .2 1.8-2.2zM266.6 73.5l.2 .2-2 2z"/>
<path d="M267.5 75.5l.2 .2 1.8-2.2zM269.5 73.5l.2 .2-2 2z"/>
<path d="M275.8 73.5l-1.8 2.2 2-2zM275.8 73.5l-1.8 2.2-.2-.2z"/>
<path d="M228 118.5l-.2 .2 2.2 1.8zM227.8 118.7l2.2 1.8-.2 .2z"/>
<path d="M227.8 99.4l2 2 .2-.2zM227.8 99.4l.2-.2 2 2z"/>
<path d="M257.8 220.5l-1.8 2.2 2-2zM255.8 222.5l2-2-1.8 2.2z"/>
<path d="M265.3 222.5l.2 .2 1.8-2.2zM267.3 220.5l.2 .2-2 2z"/>
<path d="M265.3 222.5l.2 .2 1.8-2.2zM267.3 220.5l.2 .2-2 2z"/>
<path d="M268.2 220.5l-1.8 2.2 2-2zM268.2 220.5l-1.8 2.2-.2-.2z"/>
<path d="M268.2 220.5l-1.8 2.2 2-2zM268.2 220.5l-1.8 2.2-.2-.2z"/>
<path d="M276.3 222.5l.2 .2 1.8-2.2zM278.3 220.5l.2 .2-2 2z"/>
</g>
<!-- layer: SECTION POINT -->
<g fill="#000" stroke="#000" stroke-width=".26">
<path d="M69.1 131.3l.3 .4zM69.8 132.1l.5 .2zM70.6 132.8h3.3l-1.6 1.7zM74.7 132.1l.4-.4zM75.4 131.3l-.3 .4zM386.4 131.3l.4 .4zM386.8 131.7l.5 .4zM388 132.8h3.3l-1.6 1.7zM391.6 132.3l.5-.2zM392.8 131.3l-.3 .4z"/>
<path d="M66.6 128.9l.5 .5h1.2zM66.6 128.9h1.7v.5z"/>
<path d="M67.1 129.4l.6 .5h.7zM67.1 129.4h1.2l.1 .5z"/>
<path d="M67.7 129.9l.4 .5h.5zM67.7 129.9h.7l.2 .5z"/>
<path d="M68.1 130.4l.7 .4zM68.1 130.4h.5l.2 .4z"/>
<path d="M68.6 130.8l.5 .5zM68.6 130.8l.5 .5z"/>
<path d="M69.8 132.1l.5 .2zM69.4 131.7l.5 .4z"/>
<path d="M70.1 132.3l.3 .3h.5zM70.1 132.3l.8 .3z"/>
<path d="M70.4 132.6l1 .2zM70.4 132.6l1 .2z"/>
<path d="M70.5 132.8h1.5zM70.5 132.8h1.5z"/>
<path d="M72.5 132.8h1.4zM73.1 132.8h.9z"/>
<path d="M73.1 132.8h.9l-.3-.2zM73.7 132.6h.5l-.2 .2z"/>
<path d="M73.7 132.6h.5v-.3zM74.2 132.3h.2l-.2 .3z"/>
<path d="M74.2 132.3l.5-.2zM74.7 132.1l-.3 .2z"/>
<path d="M75.7 130.8l-.3 .5zM75.7 130.8h.2l-.4 .5z"/>
<path d="M76 130.4l-.3 .4h.2zM76 130.4h.4l-.5 .4z"/>
<path d="M76.1 129.9l-.1 .5h.4zM76.1 129.9h.8l-.5 .5z"/>
<path d="M76.2 129.4l-.1 .5h.8zM76.2 129.4h1.2l-.5 .5z"/>
<path d="M76.3 128.9l-.1 .5h1.2zM76.3 128.9h1.6l-.5 .5z"/>
<path d="M384.5 129.4l1.2-.5v.5zM384 128.9l.5 .5 1.2-.5z"/>
<path d="M385 129.9l.7-.5 .1 .5zM384.5 129.4l.5 .5 .7-.5z"/>
<path d="M385.8 129.9l.2 .5h-.5zM385 129.9l.5 .5 .3-.5z"/>
<path d="M386 130.4l.2 .4h-.2zM385.5 130.4l.5 .4v-.4z"/>
<path d="M386.2 130.8l.3 .5zM386 130.8l.4 .5-.2-.5z"/>
<path d="M387.3 132.1l.4 .2zM387.2 132.1l.3 .2z"/>
<path d="M387.7 132.3l.6 .3h-.5zM387.5 132.3l.3 .3-.1-.3z"/>
<path d="M387.9 132.8l.4-.2 .5 .2zM387.8 132.6l.1 .2 .4-.2z"/>
<path d="M388 132.8h1.4zM387.9 132.8h.9z"/>
<path d="M389.9 132.8h1.5zM389.9 132.8h1.5z"/>
<path d="M390.5 132.8l1.1-.2zM390.5 132.8l1.1-.2z"/>
<path d="M391.1 132.6l.7-.3-.2 .3zM391.1 132.6l.7-.3z"/>
<path d="M391.6 132.3l.5-.2zM392.1 132.1l.4-.4z"/>
<path d="M392.8 131.3l.5-.5zM393.1 130.8l-.3 .5 .5-.5z"/>
<path d="M393.1 130.8l.7-.4zM393.3 130.4l-.2 .4 .7-.4z"/>
<path d="M393.3 130.4l1-.5-.5 .5zM393.5 129.9l-.2 .5 1-.5z"/>
<path d="M393.5 129.9l1.3-.5-.5 .5zM393.6 129.4l-.1 .5 1.3-.5z"/>
<path d="M393.6 129.4l1.7-.5-.5 .5zM393.7 128.9l-.1 .5 1.7-.5z"/>
</g>
<g fill="none" stroke="#000" stroke-width=".26">
<path d="M68.3 128.9h-1.7l5.7 5.6 5.6-5.6M76.3 128.9h11.7M373.9 128.9h11.8M384 128.9l5.7 5.6 5.6-5.6h-1.6"/>
<circle cx="72.3" cy="128.8" r="4"/>
<circle cx="389.7" cy="128.8" r="4"/>
</g>
<!-- layer: ROOFPLAN -->
<path d="M195.2 107.8h-6.6v4.5h6.6M197.1 107.8h1.9M197.1 112.3h1.9M200.9 107.8h6.6v4.5h-6.6" fill="none" stroke="#000" stroke-width=".26"/>
<!-- layer: HATCH -->
<path d="M256.9 133.1h9.5v10.6h-9.5z" fill="none" stroke="#f00" stroke-width=".26"/>
<text font-size="7.5" x="68.4" y="260.5">Ground Floor Plan</text>
<g font-size="4.5">
<text x="24" y="18.6">Legend</text>
<text x="247.8" y="104.6">Deck.</text>
<text x="71" y="130.7">A</text>
<text x="114.3" y="130.3">Deck</text>
<text x="285.2" y="130.4">Music/Study</text>
<text x="331" y="130.3">Formal</text>
<text x="388.1" y="130.7">A</text>
<text x="155.4" y="135.3">Family / Dining</text>
<text x="219.3" y="133.8">Kitchen</text>
<text x="331" y="135.3">Lounge</text>
<text x="155.4" y="140.3">Rm.</text>
<text x="365.6" y="142.9" transform="rotate(-90 365.6 142.9)">Verandah</text>
<text x="292.6" y="152.8">Hallway</text>
<text x="339.5" y="152.8">Ent.</text>
<text x="28.4" y="283.6">MR. G. RUMBLE &amp; MS. E. LAMBKIN.</text>
<text x="143.4" y="283.6">28 PARRAWEEN STREET, CREMORNE. NSW. 2090.</text>
<text x="293.3" y="283.9">1:100</text>
<text x="322.3" y="283.9">3 OF 8</text>
<text x="354.4" y="283.8">7736</text>
<text x="377.3" y="283.7">I</text>
</g>
<text font-size="3.2" x="366.2" y="283.8">/15</text>
<text font-size="3" x="269.6" y="131.5">Pwd.</text>
<g font-size="2.6">
<text x="381.7" y="17.2">M.N.</text>
<text x="45.9" y="30">Air Conditioning Unit</text>
<text x="85.6" y="29.7">HWU</text>
<text x="101.6" y="29.9">New Hot Water Unit</text>
<text x="384.9" y="26">T.N.</text>
<text x="31.5" y="30.3">AC</text>
<text x="46" y="32.9">Wall Mounted</text>
<text x="101.8" y="32.8">Wall Mounted</text>
<text x="32.8" y="38.5">CT</text>
<text x="45.9" y="38.4">Cable TV Box</text>
<text x="85.6" y="38.8">RV</text>
<text x="101.7" y="40.1">Roof Ventilator</text>
<text x="32.6" y="43.9">DP</text>
<text x="45.8" y="44.2">Downpipe</text>
<text x="32.5" y="50.1">G</text>
<text x="45.9" y="49.9">Gully</text>
<text x="85.6" y="49.1">SL</text>
<text x="101.8" y="48.8">Skylight</text>
<text x="31.1" y="55.9">HL</text>
<text x="45.8" y="57.2">Heater/Light</text>
<text x="240.7" y="57.5">6330</text>
<text x="26.3" y="62.5">HWU</text>
<text x="45.8" y="64.1">Hot Water Unit</text>
<text x="90.8" y="62.5">s</text>
<text x="101.8" y="62.9">Smoke Detector - Proposed</text>
<text x="86.9" y="69.5">WL</text>
<text x="101.8" y="70.3">Wall Light</text>
<text x="33.4" y="73.1">MH</text>
<text x="45.8" y="72.8">Manhole</text>
<text x="194.3" y="73.4">1570</text>
<text x="196.3" y="77.3">BO</text>
<text x="210.7" y="72.2">410</text>
<text x="235.1" y="72.9">Exist. Opening</text>
<text x="241.5" y="77.3">BO</text>
<text x="259" y="73.5">800</text>
<text x="259.8" y="77.3">BO</text>
<text x="269.1" y="73.5">610</text>
<text x="269.9" y="77.3">BO</text>
<text x="31" y="80">MB</text>
<text x="45.8" y="81.6">Meter Box - Electrical</text>
<text x="190.6" y="81.9">CSW 1215</text>
<text x="212.7" y="81.9">Note (Window10)</text>
<text x="256" y="83.5">CDF Special</text>
<text x="30.1" y="89.3">GAS</text>
<text x="45.8" y="90">Meter - Gas</text>
<text x="149.7" y="84.1">Line of Proposed First</text>
<text x="149.7" y="87">Floor over shown dotted.</text>
<text x="187.8" y="84.8">Provide A 450mm</text>
<text x="189.7" y="87.7">Shading Device</text>
<text x="212.9" y="87.8">to allow 180° swing CDF 2108</text>
<text x="212.9" y="84.8">To have piano hinges</text>
<text x="265.2" y="87.5">CAW 0606</text>
<text x="188.8" y="90.7">Over Window (8)</text>
<text x="195.8" y="95.2">W8</text>
<text x="239.3" y="90.5">Special</text>
<text x="240.7" y="95.4">W10</text>
<text x="265.2" y="90.5">Obsure Toughened</text>
<text x="269.8" y="95.4">W9</text>
<text x="286.1" y="95.8">720 wide x max.</text>
<text x="159.1" y="96.7">New steel posts</text>
<text x="159.1" y="99.7">in external wall</text>
<text x="206.6" y="96.7">Remove Existing</text>
<text x="206.6" y="99.7">HWU</text>
<text x="286" y="98.8">height door</text>
<text x="243.3" y="104.5">6</text>
<text x="247.4" y="107.7">137x23 Modwood</text>
<text x="359.4" y="106.9">GAS</text>
<text x="367.3" y="107.2">CT</text>
<text x="164.6" y="108.9">AC</text>
<text x="227.7" y="113.8" transform="rotate(-90 227.7 113.8)">1870</text>
<text x="247.9" y="110.7">Decking</text>
<text x="258.8" y="111.5">3</text>
<text x="311.7" y="108.5">DP &amp; RWH</text>
<text x="373.3" y="112.1">G</text>
<text x="82.1" y="117.9">Replace Rear</text>
<text x="106.2" y="116.1">Replace RearDecking</text>
<text x="106.3" y="119">with 137x23 Modwood</text>
<text x="155.1" y="119.4">Replace Cornices with</text>
<text x="172.1" y="116.9">AC</text>
<text x="215.5" y="117.1">HWU</text>
<text x="239.8" y="118.9">820</text>
<text x="252.2" y="117.7">Bulkhead</text>
<text x="267.9" y="117.3">Remove Dp</text>
<text x="288.1" y="119.5">7</text>
<text x="292.8" y="118.4">Extend Existing</text>
<text x="371.7" y="115.8">DP</text>
<text x="82.2" y="120.8">Steps</text>
<text x="91.7" y="121.9">5</text>
<text x="106.3" y="121.9">decking</text>
<text x="155.2" y="122.3">90 Cove</text>
<text x="239.8" y="121.8">Glazed</text>
<text x="258.6" y="120.3">720</text>
<text x="292.8" y="121.3">Chimney</text>
<text x="348" y="120.6">RV</text>
<text x="364.9" y="120.6">WL</text>
<text x="155.1" y="126.3">New 150x25 Skirtings to Kitchen,</text>
<text x="155.1" y="129.2">Dining and Family Rooms</text>
<text x="225.1" y="126.1">Divert Flue</text>
<text x="261.9" y="127.7">RV</text>
<text x="151.2" y="134.5">2</text>
<text x="188.6" y="132.5">Remove</text>
<text x="188.8" y="135.4">SL</text>
<text x="215" y="133">2</text>
<text x="249.3" y="136.1">P</text>
<text x="260.1" y="132.9" transform="rotate(-90 260.1 132.9)">Cup'Bd</text>
<text x="286.1" y="137.1">Splay bulkhead</text>
<text x="215.5" y="140.3">Frame up Ceiling to Match</text>
<text x="215.5" y="143.2">Family/Dining</text>
<text x="269.8" y="143.6">720</text>
<text x="271.1" y="138.4">HL</text>
<text x="286.1" y="140.1">over stairs</text>
<text x="321.7" y="140.9" transform="rotate(-90 321.7 140.9)">New Box Gutter</text>
<text x="374.7" y="142.1">Electrical Mains</text>
<text x="155.1" y="145.7">New 150x25 Damar Minyak Flooring to</text>
<text x="155.1" y="148.6">Kitchen, Dining and Family Rooms</text>
<text x="249.2" y="144.1">F</text>
<text x="249.7" y="150">Build up</text>
<text x="260" y="149.1">Up</text>
<text x="265.2" y="149.7">1</text>
<text x="269.5" y="150">New Doorway to</text>
<text x="365" y="146.9">WL</text>
<text x="374.7" y="145">POA</text>
<text x="89.3" y="151.7">DP no SW</text>
<text x="235.4" y="151.5">Remove</text>
<text x="235.5" y="154.4">SL</text>
<text x="249.6" y="152.9">Floor</text>
<text x="261" y="151.6">s</text>
<text x="269.6" y="152.9">Pwd Rm</text>
<text x="349.6" y="151.8">MH</text>
<text x="363" y="153">MB</text>
<text x="186.8" y="160.7">New steel posts</text>
<text x="253.2" y="160.8">Form Opening for</text>
<text x="320.1" y="160.8">Replace 70mm</text>
<text x="186.9" y="163.7">in external wall,</text>
<text x="186.9" y="166.6">possible nib will</text>
<text x="253.3" y="163.7">Stairs</text>
<text x="320.2" y="166.7">90mm</text>
<text x="320.2" y="163.8">Cove Cornice with</text>
<text x="186.9" y="169.5">need to be</text>
<text x="187" y="172.4">created due to</text>
<text x="286" y="173.5">Existing Adjoining Single Storey</text>
<text x="187" y="175.3">fire rating solution</text>
<text x="187" y="178.3">to steel</text>
<text x="286.2" y="176.4">Terrace No.26</text>
<text x="259" y="220.5">950</text>
<text x="265.1" y="216.4">90</text>
<text x="268.5" y="220.5">1000</text>
<text x="258.4" y="224.3">S/well</text>
<text x="19.7" y="283.8">FOR:</text>
<text x="137.3" y="283.6">AT:</text>
<text x="283" y="283.9">SCALE:</text>
<text x="311.6" y="283.9">SHEET:</text>
<text x="340.8" y="283.9">JOB NO:</text>
</g>
<g font-size="2.2">
<text x="264.2" y="135">5</text>
<text x="264.2" y="132.6">6</text>
<text x="264.3" y="137.4">4</text>
<text x="264.2" y="142.2">2</text>
<text x="264.3" y="139.8">3</text>
<text x="264.4" y="144.6">1</text>
</g>
</svg>
